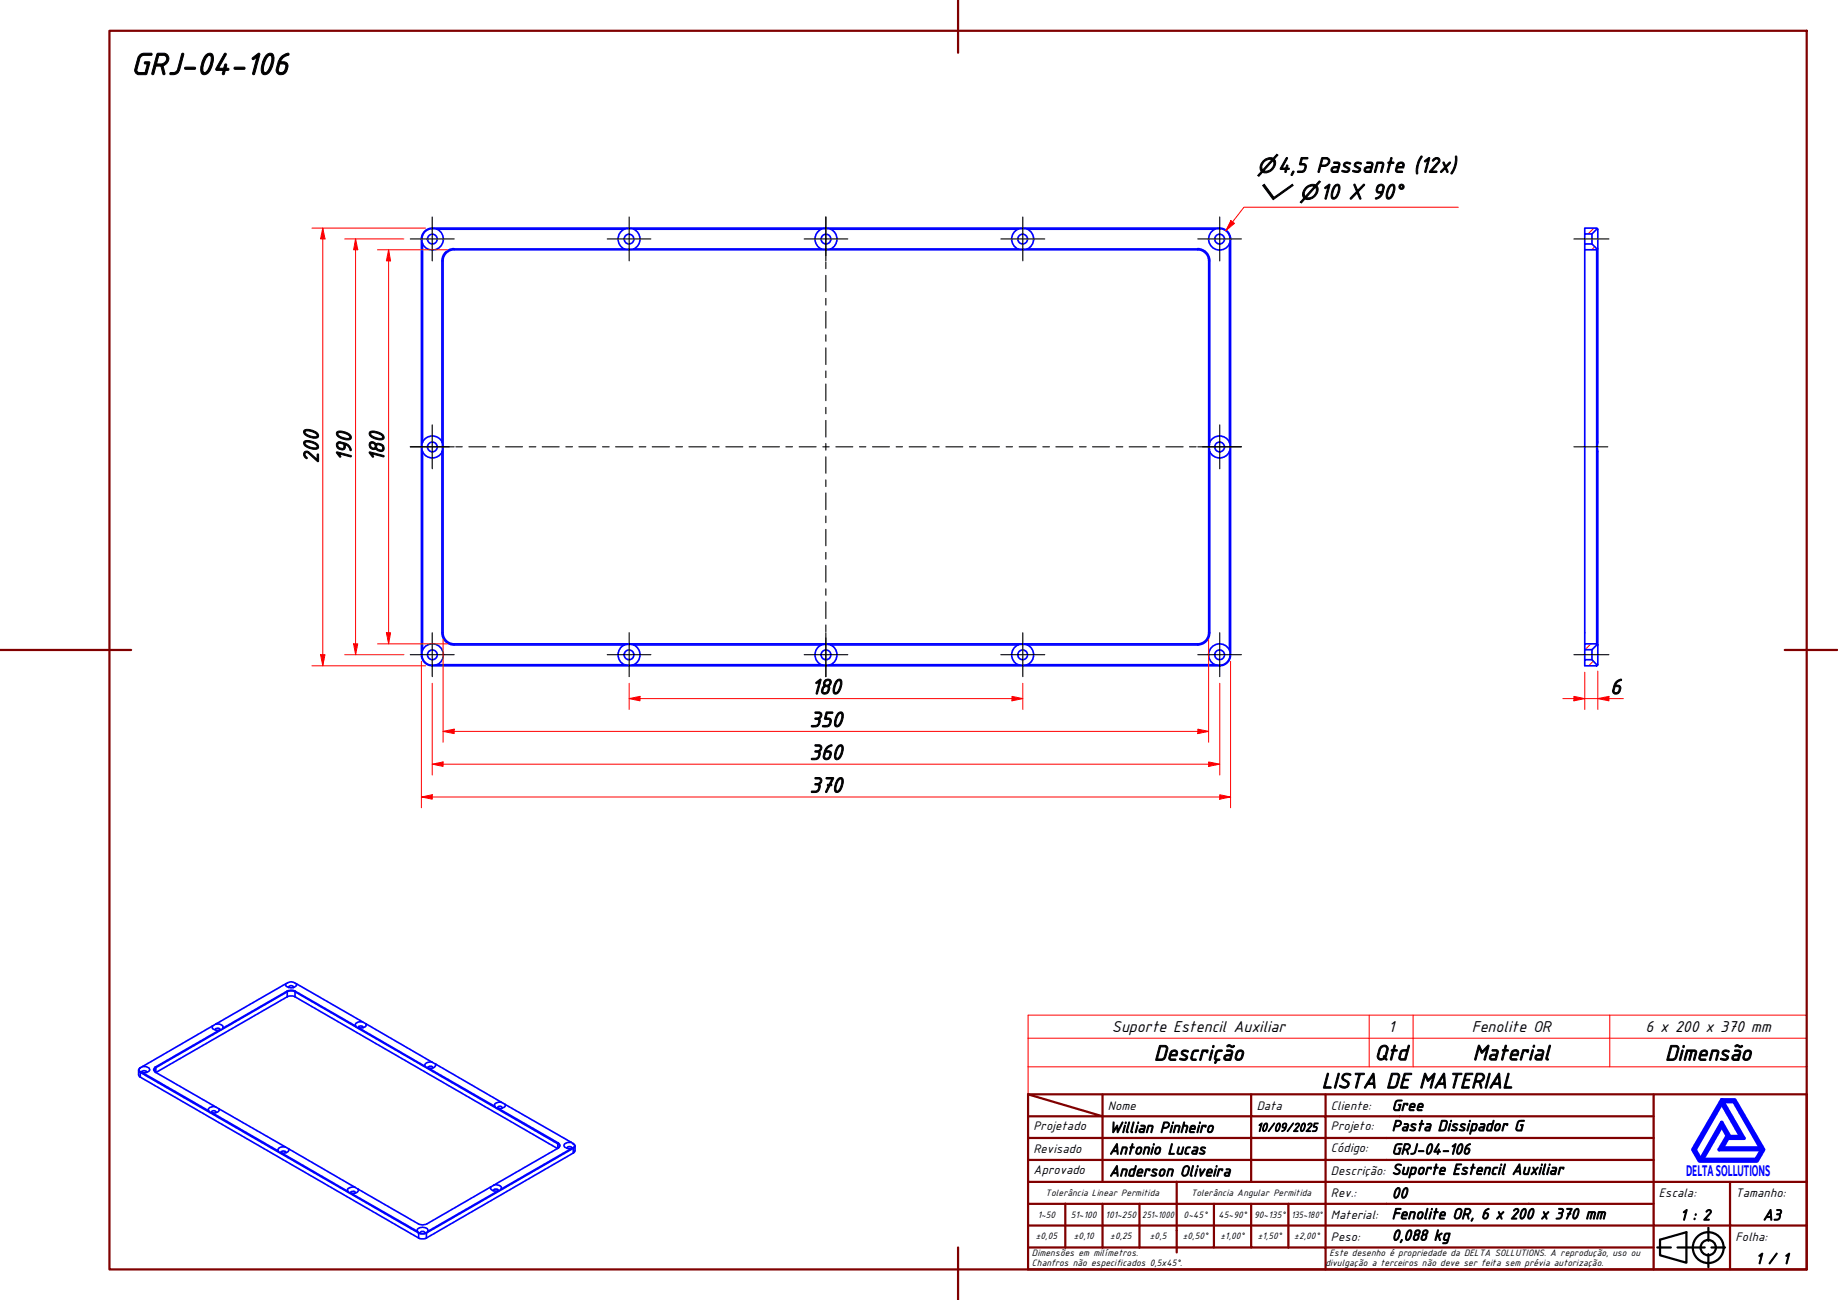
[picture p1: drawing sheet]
<svg xmlns="http://www.w3.org/2000/svg" width="420mm" height="297mm" viewBox="0 0 420 297" stroke-linecap="round" stroke-linejoin="round" font-family="sans-serif">
<!-- layer: Hatch (ABNT) -->
<path d="M364.4 52.1l-1.4 1.4M364.6 56.4l-.7 .7M363.7 147.1l-1.4 1.3M364.2 151.1l-1 1" fill="none" stroke="#f00" stroke-width=".23"/>
<!-- layer: Visible (ABNT) -->
<g fill="none" stroke="#00f" stroke-width=".38">
<path d="M96.3 54.6v95a2.51 2.51 0 0 0 2.5 2.5h180M96.5 54.6l.1 1.1v45.3M99.9 52.4a2.51 2.51 0 0 1 .7 4 2.51 2.51 0 0 1-4-.7M103.8 56.8a2.76 2.76 0 0 0-2.8 2.8v41.4l.2 .6-.2 1.6v41.4a2.76 2.76 0 0 0 2.8 2.8M103.8 57.1a2.51 2.51 0 0 0-2.5 2.5v85a2.51 2.51 0 0 0 2.5 2.5M103.8 56.9h83.9M103.8 57.1h170a2.51 2.51 0 0 1 2.5 2.5v85a2.51 2.51 0 0 1-2.5 2.5h-170M142.7 52.4a2.51 2.51 0 0 0-1.4 2.2 2.51 2.51 0 0 0 1.4 2.3M144.9 52.4a2.51 2.51 0 0 1 1.4 2.2 2.51 2.51 0 0 1-1.4 2.3M187.7 52.4h-42.8l-.6-.2-1.6 .2h-42.8a2.51 2.51 0 0 0-3.4 2.2M187.7 56.9h45M187.7 52.4l.6-.2 1.6 .2h42.8"/>
<path d="M187.7 52.4a2.51 2.51 0 0 0-1.4 2.2 2.51 2.51 0 0 0 1.4 2.3M189.9 52.4a2.51 2.51 0 0 1 1.4 2.2 2.51 2.51 0 0 1-1.4 2.3M232.7 52.4a2.51 2.51 0 0 0-1.4 2.2 2.51 2.51 0 0 0 1.4 2.3M232.7 56.9h2.2M232.7 52.4l.5-.2 1.7 .2M234.9 52.4a2.51 2.51 0 0 1 1.4 2.2 2.51 2.51 0 0 1-1.4 2.3M234.9 56.9h38.9M234.9 52.4h42.8M273.8 56.8a2.76 2.76 0 0 1 2.7 2.8v41.4M277.7 52.4a2.51 2.51 0 0 0-.7 4 2.51 2.51 0 0 0 4.1-.7M278.8 52.2a2.38 2.38 0 0 1 2.4 2.4M278.8 52.1a2.51 2.51 0 0 1 2.5 2.5"/>
<path d="M278.8 52.2l-1.1 .2M278.8 52.1h-180a2.51 2.51 0 0 0-2.5 2.5M281.2 54.6l-.1 1.1v45.3M281.3 54.6v95a2.51 2.51 0 0 1-2.5 2.5M362.3 55.7h1.6l1.2 1.2-.1 .2h-2.7zM362.3 52.1h2.7l.1 .1-1.2 1.3h-1.6zM362.3 57.1v90M362.3 53.5v2.2M363.9 53.5v2.2M365 57.1v90M365.1 56.9h.2v44.1l-.2 1.1 .2 1.1v44.2M365.1 52.2l.2 .2v4.5"/>
<path d="M96.6 103.2a2.51 2.51 0 0 0 2.2 1.4 2.51 2.51 0 0 0 2.3-1.4M96.6 101a2.51 2.51 0 0 1 2.2-1.4 2.51 2.51 0 0 1 2.3 1.4M96.6 101l-.1 .6 .1 1.6v45.3M276.5 103.2a2.51 2.51 0 0 0 2.3 1.4 2.51 2.51 0 0 0 2.3-1.4M276.5 101a2.51 2.51 0 0 1 2.3-1.4 2.51 2.51 0 0 1 2.3 1.4M276.5 101l-.1 1.1 .1 1.1v41.4a2.76 2.76 0 0 1-2.7 2.8h-38.9M281.1 101l.1 .6-.1 1.6v45.3M96.6 148.5a2.51 2.51 0 0 1 4-.6 2.51 2.51 0 0 1-.7 4M96.6 148.5a2.57 2.57 0 0 0 .5 2.8 2.57 2.57 0 0 0 2.8 .6h42.8l1.1 .1 1.1-.1h42.8M103.8 147.4h38.9l.6-.2 1.6 .2h42.8M142.7 147.4a2.51 2.51 0 0 0-1.4 2.2 2.51 2.51 0 0 0 1.4 2.3M144.9 147.4a2.51 2.51 0 0 1 1.4 2.2 2.51 2.51 0 0 1-1.4 2.3"/>
<path d="M187.7 151.9l1.1 .1 1.1-.1h42.8M187.7 147.4l.6-.2 1.6 .2h42.8M187.7 147.4a2.51 2.51 0 0 0-1.4 2.2 2.51 2.51 0 0 0 1.4 2.3M189.9 147.4a2.51 2.51 0 0 1 1.4 2.2 2.51 2.51 0 0 1-1.4 2.3M232.7 147.4a2.51 2.51 0 0 0-1.4 2.2 2.51 2.51 0 0 0 1.4 2.3M232.7 151.9l1.1 .1 1.1-.1M232.7 147.4l.5-.2 1.7 .2M234.9 147.4a2.51 2.51 0 0 1 1.4 2.2 2.51 2.51 0 0 1-1.4 2.3M234.9 151.9h42.8M277.7 151.9l1.1 .1M281.1 148.5a2.54 2.54 0 0 1-2.3 3.5M281.1 148.5a2.51 2.51 0 0 0-4.1-.7 2.51 2.51 0 0 0 .7 4.1"/>
<path d="M362.3 150.7h1.6l1.2 1.3-.1 .1h-2.7zM362.3 147.1h2.7l.1 .1-1.2 1.2h-1.6zM362.3 148.4v2.3M363.9 148.4v2.3M365.1 147.2l.2 .2M365.3 147.4v4.5l-.2 .1M48.6 234.4a.73 .73 0 0 0 .1 .8 .73 .73 0 0 0 .8 .2h.7M48.6 234.4l-16 9.3M49.2 235.3a.56 .56 0 0 1 .6-.4 .56 .56 0 0 1 .5 .5M49.3 234l1.3 .2 .4 .4-.1 .3M49.3 234l-.7 .4M50.2 235.4l-14.7 8.4"/>
<path d="M50.9 234.9l-.7 .5M65.3 224.8v.2a1.45 1.45 0 0 0 2.1 .5l.4-.3v-.4M65.3 224.8a1.86 1.86 0 0 1 2.5 0M65.3 224.8l-16 9.2M65.6 226.5l.9-.3 1 .3M65.6 226.5l.1 .1-30.1 17.4-.1-.2M65.6 226.5l-14.7 8.4M65.7 227.8v-1.2l.5-.2 1.2 .2v1.2M65.7 227.8l.5-.2 1.2 .2M65.7 227.8l-30 17.2M66 225.7a.55 .55 0 0 1 .5-.5 .55 .55 0 0 1 .6 .5M67.4 227.8l60 34.6"/>
<path d="M67.5 226.5l-.1 .1 60.1 34.8 .1-.2M67.5 226.5l13.8 7.9M67.8 224.8l15.1 8.7M81.3 234.4l.7 .5M81.9 234.8a.57 .57 0 0 1 .6-.4 .57 .57 0 0 1 .5 .4M82 234.9l15.2 8.7M82.9 233.5l-1.3 .2-.4 .3 .1 .4M82.9 233.5l.7 .4M83.6 233.9a.73 .73 0 0 1-.1 .8 .73 .73 0 0 1-.8 .2h-.7M83.6 233.9l15.1 8.8M31.7 244.5v1.1l.4 .5M32.1 245l63.6 36.7"/>
<path d="M32.1 245v1.1M32.1 246.1l63.6 36.8M32.1 244.9l.5 .2M32.1 244l-.2 .1a.46 .46 0 0 0-.1 .5 .46 .46 0 0 0 .3 .3M32.1 244l-.2 .1a.5 .5 0 0 0-.2 .5 .5 .5 0 0 0 .4 .4M32.1 244.9v.1M32.4 245v-.1a.66 .66 0 0 1 1.1 .1M32.6 243.7a1.15 1.15 0 0 1 1.6 .9l-.7 .4-.9 .1M32.6 243.7l-.5 .3M32.6 245.1l15.1 8.7M35.4 244.1l.2-.1v1l-.2-.2a.41 .41 0 0 1 0-.7zM35.5 243.8l-.2 .2a.56 .56 0 0 0 .2 1l13.8 7.9"/>
<path d="M47.7 253.8l.8 .4M48.3 254.2a.55 .55 0 0 1 .6-.4 .55 .55 0 0 1 .5 .4M48.5 254.2l15.1 8.8M49.3 252.9l-1 .1a.6 .6 0 0 0-.6 .8M49.3 252.9l.7 .5M50 253.4l.1 .1a1.16 1.16 0 0 1-1.6 .7M50 253.4l15.2 8.7M97.2 243.6l.8 .5M97.9 244l-.1-.1a.66 .66 0 0 1 1.1 .1M98 244.1l15.1 8.7M98.7 242.7l-1.2 .2-.3 .3v.4M98.7 242.7l.9 .4"/>
<path d="M99.6 243.1v.4l-.3 .4-1.3 .2M99.6 243.1l15.1 8.8M113.1 252.8l.8 .4M113.7 253.2a.55 .55 0 0 1 .6-.4 .55 .55 0 0 1 .5 .4M113.9 253.2l13.7 8M114.7 251.9l-1 .1a.6 .6 0 0 0-.6 .8M114.7 251.9l.7 .4M115.4 252.3a.46 .46 0 0 1-.2 .7l-.6 .3-.7-.1M115.4 252.3l15.2 8.7M63.6 263l.8 .4M64.4 263.4l15.1 8.8M65.2 262.1l-1.3 .1a.53 .53 0 0 0-.3 .8"/>
<path d="M65.2 262.1l.8 .4M65.3 263.4a.66 .66 0 0 0-1.1-.1l.1 .1M66 262.5v.4l-.3 .4-1.3 .1M66 262.5l15.1 8.8M79.5 272.2l.8 .5M80.1 272.6a.57 .57 0 0 1 .6-.4 .57 .57 0 0 1 .5 .4M80.3 272.7l15.1 8.7M81.1 271.3h-1a.62 .62 0 0 0-.6 .9M81.1 271.3l.8 .4M81.9 271.7a.85 .85 0 0 1-.3 .9 .85 .85 0 0 1-1 .1h-.3M112.2 271.2l-.1 .4 .4 .4 1.3 .1M112.2 271.2l-14.6 8.4-1 .3-1-.3-13.7-7.9"/>
<path d="M112.8 272.1a.57 .57 0 0 1 .6-.4 .57 .57 0 0 1 .5 .4M113 270.7l1 .1a.62 .62 0 0 1 .6 .9M113 270.7l-.8 .5M113.8 272.1l-16 9.3M114.6 271.7l-.8 .4M127.5 261.4l.3 .1 .1 .4-.4 .5zM127.6 261.2l.2 .2a.56 .56 0 0 1-.2 .9l-14.6 8.4M129.7 262.4a.56 .56 0 0 1 .5-.4 .56 .56 0 0 1 .5 .4M130.6 261l-1 .1a.64 .64 0 0 0-.7 .6 .64 .64 0 0 0 .7 .7h1M130.6 261l.4 .3M130.6 262.4l-16 9.3M131 261.3a.61 .61 0 0 1 .3 .7 .61 .61 0 0 1-.7 .4"/>
<path d="M131 261.3l.3 .2a.51 .51 0 0 1 .1 .5 .51 .51 0 0 1-.3 .4M131 262.3l.1 .1M131.1 262.4l-33.6 19.3M131.1 262.4v1M131.1 263.4l-33.6 19.5M131.4 261.9v1l-.3 .5M95.4 281.4a.69 .69 0 0 1 .9-.9h.9a.6 .6 0 0 1 .6 .9M95.4 281.4a1.52 1.52 0 0 0 2 .3M95.7 281.7l.6 .2 1.2-.2M95.7 282.9l.6 .2 1.2-.2M95.7 281.7v1.2M95.8 281.7h-.1"/>
<path d="M96.1 281.8a.55 .55 0 0 1 .5-.5 .55 .55 0 0 1 .6 .5M97.4 281.7h.1M97.5 281.7v1.2M97.8 281.4l-.4 .3"/>
<circle cx="98.8" cy="54.6" r="1.11"/>
<circle cx="143.8" cy="54.6" r="1.11"/>
<circle cx="188.8" cy="54.6" r="1.11"/>
<circle cx="233.8" cy="54.6" r="1.11"/>
<circle cx="278.8" cy="54.6" r="1.11"/>
<circle cx="98.8" cy="102.1" r="1.11"/>
<circle cx="278.8" cy="102.1" r="1.11"/>
<circle cx="98.8" cy="149.6" r="1.11"/>
<circle cx="143.8" cy="149.6" r="1.11"/>
<circle cx="188.8" cy="149.6" r="1.11"/>
<circle cx="233.8" cy="149.6" r="1.11"/>
<circle cx="278.8" cy="149.6" r="1.11"/>
</g>
<path d="M235 237.2h178v-5.2h-178v11.8M313 232v11.8M323 232v11.8M368 232v11.8M413 237.2v6.6h-178M235 243.8v6.2h178v-6.2" fill="none" stroke="#f00" stroke-width=".23"/>
<!-- layer: Borda A3/A4 (ABNT) -->
<g fill="none" stroke="#800000" stroke-width=".51">
<path d="M25 7h388v283.1h-388zM219 0v12.1M0 148.5h30M408 148.5h12M235 250l17 5.1h-17M235 250h178v40.1h-178zM252 255.1h34v4.9h17M252 255.1v15M252 250v5.1M286 250v5.1h17v4.9M303 250v5.1h75M378 250v20.1h-143"/>
<path d="M235 260h51v10.1M235 275.1h17M243.5 275.1v9.9M260.5 275.1h-8.5v9.9M269 270.1v16.1M277.5 275.1v9.9h-42.5M286 275.1v9.9h8.5M294.5 275.1v9.9M303 275.1h-42.5v9.9M303 260v5h-68M303 275.1v9.9h75M303 260h75"/>
<path d="M303 275.1h75M378 265h-75v10.1M395.5 270.1v9.9h17.5M413 270.1h-35v9.9h17.5v10.1M219 285v12M235 280h143v10.1M277.5 285h8.5M294.5 285h8.5v5.1"/>
</g>
<path d="M393.6 257.3l1.2 2.2-1.8 3.2h9.7l-1.3 2.2h-12.2zM393.6 252.1l4.4 7.6h-2.6l-1.8-3.2-4.9 8.4-1.2-2.2zM393.6 251.3h3l6.6 11.4-1.6 2.6h-13.1l-1.5-2.6zM393.8 251.7h2.6l6.1 10.6h-8.8l1.3-2.2h3.7zM395 259.7h.2l-.1 .2z" fill="none" stroke="#00f" stroke-width=".83"/>
<!-- layer: 0 -->
<path d="M388.5 265.3h13.1" fill="none" stroke="#000" stroke-width=".23"/>
<g fill="none" stroke="#000" stroke-width=".51">
<path d="M378.8 285h3.2M379.5 283.3l6-1.8v7l-6-1.7zM383.5 285h6.2M390.5 280.5v3M390.5 286.6v2.9M391.2 285h3.1"/>
<circle cx="390.5" cy="285.1" r="3.5"/>
<circle cx="390.5" cy="285.1" r="1.75"/>
</g>
<!-- layer: Marca de centro (ISO) -->
<g fill="none" stroke="#000" stroke-width=".25">
<path d="M93.8 54.6h10M98.8 49.6v10M138.8 54.6h10M143.8 49.6v10M183.8 54.6h10M188.8 49.6v10M228.8 54.6h10M233.8 49.6v10M273.8 54.6h10M278.8 49.6v10M98.8 97.1v10M278.8 97.1v10"/>
<path d="M93.8 102.1h10M273.8 102.1h10M93.8 149.6h10M98.8 144.6v10M138.8 149.6h10M143.8 144.6v10M183.8 149.6h10M188.8 144.6v10M228.8 149.6h10M233.8 144.6v10M273.8 149.6h10M278.8 144.6v10"/>
</g>
<!-- layer: Linha de centro (ISO) -->
<g fill="none" stroke="#000" stroke-width=".25">
<path d="M188.8 49.6v8.8M188.8 59.9v1.5M359.8 54.6h8M188.8 62.9v3.8M188.8 68.2v1.5M188.8 71.2v3.8M188.8 76.5v1.5M188.8 79.5v3.8M188.8 84.8v1.5M188.8 87.7v3.9M188.8 93.1v1.4M188.8 96.1v3.8"/>
<path d="M93.8 102.1h8.9M104.2 102.1h1.5M107.2 102.1h3.9M112.6 102.1h1.5M115.6 102.1h3.8M121 102.1h1.5M124 102.1h3.8M129.3 102.1h1.6M132.3 102.1h3.9M137.7 102.1h1.6M140.7 102.1h4M146.1 102.1h1.5"/>
<path d="M149.1 102.1h3.9M154.5 102.1h1.5M157.5 102.1h3.9M162.9 102.1h1.5M165.9 102.1h3.9M171.3 102.1h1.5M174.3 102.1h3.9M179.6 102.1h1.6M182.7 102.1h3.9M188.1 102.1h1.4M188.8 101.3v1.6M188.8 104.4v3.7"/>
<path d="M188.8 109.7v1.5M188.8 112.6v3.8M188.8 117.9v1.5M191.1 102.1h3.8M196.5 102.1h1.4M199.5 102.1h3.8M204.9 102.1h1.4M207.8 102.1h3.9M213.2 102.1h1.5M216.2 102.1h3.9M221.6 102.1h1.5M224.6 102.1h3.9"/>
<path d="M230 102.1h1.5M233 102.1h3.9M238.4 102.1h1.5M241.4 102.1h3.8M246.8 102.1h1.5M249.7 102.1h3.9M255.1 102.1h1.6M258.1 102.1h4M263.5 102.1h1.5M266.5 102.1h3.9M271.9 102.1h1.5M274.9 102.1h8.9"/>
<path d="M188.8 121v3.7M188.8 126.2v1.5M188.8 129.2v3.8M188.8 134.5v1.5M188.8 137.5v3.8M188.8 142.8v1.5M188.8 145.8v8.8M359.8 149.6h8"/>
</g>
<path d="M96.3 182.1h2.5" fill="none" stroke="#f00" stroke-width=".23"/>
<path d="M96.3 182.1l2.5-.5v1z" fill="#f00"/>
<path d="M96.3 182.1l2.5-.5v1zM278.8 182.1h2.5" fill="none" stroke="#f00" stroke-width=".23"/>
<path d="M278.8 181.6l2.5 .5-2.5 .5z" fill="#f00"/>
<path d="M96.3 151.1v33.5M281.3 151.1v33.5M98.8 174.6h2.5M98.8 182.1h180M278.8 181.6l2.5 .5-2.5 .5z" fill="none" stroke="#f00" stroke-width=".23"/>
<path d="M98.8 174.6l2.5-.5v1z" fill="#f00"/>
<path d="M98.8 174.6l2.5-.5v1zM276.3 174.6h2.5" fill="none" stroke="#f00" stroke-width=".23"/>
<path d="M276.3 174.1l2.5 .5-2.5 .5z" fill="#f00"/>
<path d="M98.8 156.1v21M143.8 159.6h2.5M278.8 156.1v21M101.3 174.6h175M276.3 174.1l2.5 .5-2.5 .5z" fill="none" stroke="#f00" stroke-width=".23"/>
<path d="M143.8 159.6l2.5-.5v1z" fill="#f00"/>
<path d="M143.8 159.6l2.5-.5v1zM231.3 159.6h2.5" fill="none" stroke="#f00" stroke-width=".23"/>
<path d="M231.3 159.1l2.5 .5-2.5 .5z" fill="#f00"/>
<path d="M73.8 149.6v2.5M143.8 156.1v6M146.3 159.6h85M231.3 159.1l2.5 .5-2.5 .5zM233.8 156.1v6" fill="none" stroke="#f00" stroke-width=".23"/>
<path d="M73.3 149.6h1l-.5 2.5z" fill="#f00"/>
<path d="M73.8 52.1v2.5M73.3 149.6h1l-.5 2.5z" fill="none" stroke="#f00" stroke-width=".23"/>
<path d="M73.8 52.1l.5 2.5h-1z" fill="#f00"/>
<path d="M71.3 52.1h26M73.8 52.1l.5 2.5h-1zM73.8 54.6v95M71.3 152.1h26M81.3 147.1v2.5" fill="none" stroke="#f00" stroke-width=".23"/>
<path d="M80.8 147.1h1l-.5 2.5z" fill="#f00"/>
<path d="M81.3 54.6v2.5M80.8 147.1h1l-.5 2.5z" fill="none" stroke="#f00" stroke-width=".23"/>
<path d="M81.3 54.6l.5 2.5h-1z" fill="#f00"/>
<path d="M78.8 54.6h13.5M81.3 54.6l.5 2.5h-1zM81.3 57.1v90M78.8 149.6h13.5M101.3 167.1h2.5" fill="none" stroke="#f00" stroke-width=".23"/>
<path d="M101.3 167.1l2.5-.5v1z" fill="#f00"/>
<path d="M101.3 167.1l2.5-.5v1zM273.8 167.1h2.5" fill="none" stroke="#f00" stroke-width=".23"/>
<path d="M273.8 166.6l2.5 .5-2.5 .5z" fill="#f00"/>
<path d="M88.8 57.1v2.5M101.3 146.1v3.4M101.3 149.7v19.9M276.3 146.1v3.4M276.3 149.7v19.9M103.8 167.1h170M273.8 166.6l2.5 .5-2.5 .5z" fill="none" stroke="#f00" stroke-width=".23"/>
<path d="M88.8 57.1l.5 2.5h-1z" fill="#f00"/>
<path d="M88.8 57.1l.5 2.5h-1zM88.8 144.6v2.5" fill="none" stroke="#f00" stroke-width=".23"/>
<path d="M88.3 144.6h1l-.5 2.5z" fill="#f00"/>
<path d="M86.3 57.1h12.4M88.8 59.6v85M98.9 57.1h3.4M86.3 147.1h12.4M88.3 144.6h1l-.5 2.5zM98.9 147.1h3.4" fill="none" stroke="#f00" stroke-width=".23"/>
<path d="M281.7 50.7l-1.5 2" fill="none" stroke="#f00" stroke-width=".23"/>
<path d="M281.4 50.4l.8 .6-2 1.7z" fill="#f00"/>
<path d="M281.4 50.4l.8 .6-2 1.7zM333.4 47.4h-49l-2.7 3.3" fill="none" stroke="#f00" stroke-width=".23"/>
<path d="M359.8 159.6h2.5" fill="none" stroke="#f00" stroke-width=".23"/>
<path d="M359.8 159.1l2.5 .5-2.5 .5z" fill="#f00"/>
<path d="M359.8 159.1l2.5 .5-2.5 .5zM365.3 159.6h2.5" fill="none" stroke="#f00" stroke-width=".23"/>
<path d="M365.3 159.6l2.5-.5v1z" fill="#f00"/>
<path d="M357.3 159.6h2.5M362.3 159.6h3M362.3 153.6v8.5M365.3 159.6l2.5-.5v1zM365.3 153.3v8.8M367.8 159.6h3.3" fill="none" stroke="#f00" stroke-width=".23"/>
<!-- layer: Linha de centro (ISO) -->
<path d="M359.8 102.1h7.7" fill="none" stroke="#000" stroke-width=".25"/>
<text font-size="7.6" x="30" y="17.1">GRJ-04-106</text>
<g font-size="5.3">
<text x="72.8" y="105.9" transform="rotate(-90 72.8 105.9)">200</text>
<text x="80.3" y="105.5" transform="rotate(-90 80.3 105.5)">190</text>
<text x="87.8" y="105.5" transform="rotate(-90 87.8 105.5)">180</text>
<text x="185.4" y="158.6">180</text>
<text x="368" y="158.6">6</text>
<text x="185" y="166.1">350</text>
<text x="185" y="173.6">360</text>
<text x="185" y="181.1">370</text>
<text x="263.8" y="242.3">Descrição</text>
<text x="314.2" y="242.2">Qtd</text>
<text x="336.7" y="242.2">Material</text>
<text x="380.6" y="242.3">Dimensão</text>
<text x="302.1" y="248.7">LISTA DE MATERIAL</text>
</g>
<g font-size="4.8">
<text x="287.3" y="39.4">⌀4,5 Passante (12x)</text>
<text x="287.3" y="45.5">⌵ ⌀10 X 90°</text>
</g>
<g font-size="3.9">
<text x="254.2" y="235.8">Suporte Estencil Auxiliar</text>
<text x="317.4" y="235.8">1</text>
<text x="336.4" y="235.8">Fenolite OR</text>
<text x="376.2" y="235.8">6 x 200 x 370 mm</text>
</g>
<g font-size="3.8">
<text x="318.1" y="253.8">Gree</text>
<text x="253.6" y="258.8">Willian Pinheiro</text>
<text x="253.6" y="263.8">Antonio Lucas</text>
<text x="318.1" y="263.8">GRJ-04-106</text>
<text x="318.1" y="258.4">Pasta Dissipador G</text>
<text x="253.6" y="268.8">Anderson Oliveira</text>
<text x="318.1" y="268.4">Suporte Estencil Auxiliar</text>
<text x="318.1" y="273.8">00</text>
<text x="318.1" y="278.6">Fenolite OR, 6 x 200 x 370 mm</text>
<text x="384" y="278.8">1 : 2</text>
<text x="403" y="278.8">A3</text>
<text x="318.1" y="283.4">0,088 kg</text>
<text x="401.3" y="288.8">1 / 1</text>
</g>
<text font-size="3.8" fill="#00f" x="385.4" y="268.8">DELTASOLLUTIONS</text>
<g font-size="3">
<text x="253.2" y="253.5">Nome</text>
<text x="287.3" y="253.5">Data</text>
<text x="304.2" y="253.5">Cliente:</text>
<text x="236.2" y="263.5">Revisado</text>
<text x="236.2" y="258.2">Projetado</text>
<text x="287.2" y="258.6">10/09/2025</text>
<text x="304.2" y="263.3">Código:</text>
<text x="304.2" y="258.2">Projeto:</text>
<text x="236.2" y="268.2">Aprovado</text>
<text x="304.2" y="268.4">Descrição:</text>
<text x="304.2" y="273.5">Rev.:</text>
<text x="379.2" y="273.5">Escala:</text>
<text x="396.7" y="273.5">Tamanho:</text>
<text x="304.2" y="278.6">Material:</text>
<text x="304.2" y="283.5">Peso:</text>
<text x="396.7" y="283.5">Folha:</text>
</g>
<g font-size="2.3">
<text x="239" y="273.4">Tolerância Linear Permitida</text>
<text x="272.3" y="273.2">Tolerância Angular Permitida</text>
<text x="237.2" y="278.3">1~50</text>
<text x="244.8" y="278.3">51~100</text>
<text x="252.7" y="278.3">101~250</text>
<text x="261.1" y="278.3">251~1000</text>
<text x="270.6" y="278.3">0~45°</text>
<text x="278.5" y="278.3">45~90°</text>
<text x="286.7" y="278.3">90~135°</text>
<text x="295.2" y="278.3">135~180°</text>
<text x="235.9" y="287.1">Dimensões em milímetros.</text>
<text x="236.8" y="283.1">±0,05</text>
<text x="245.5" y="283.1">±0,10</text>
<text x="253.8" y="283.1">±0,25</text>
<text x="262.8" y="283.1">±0,5</text>
<text x="270.4" y="283.1">±0,50°</text>
<text x="279" y="283.1">±1,00°</text>
<text x="287.5" y="283.1">±1,50°</text>
<text x="295.8" y="283.1">±2,00°</text>
<text x="303.9" y="287.1">Este desenho é propriedade da DELTA SOLLUTIONS. A reprodução, uso ou</text>
<text x="235.9" y="289.2">Chanfros não especificados 0,5x45°.</text>
<text x="303" y="289.2">divulgação a terceiros não deve ser feita sem prévia autorização.</text>
</g>
</svg>
